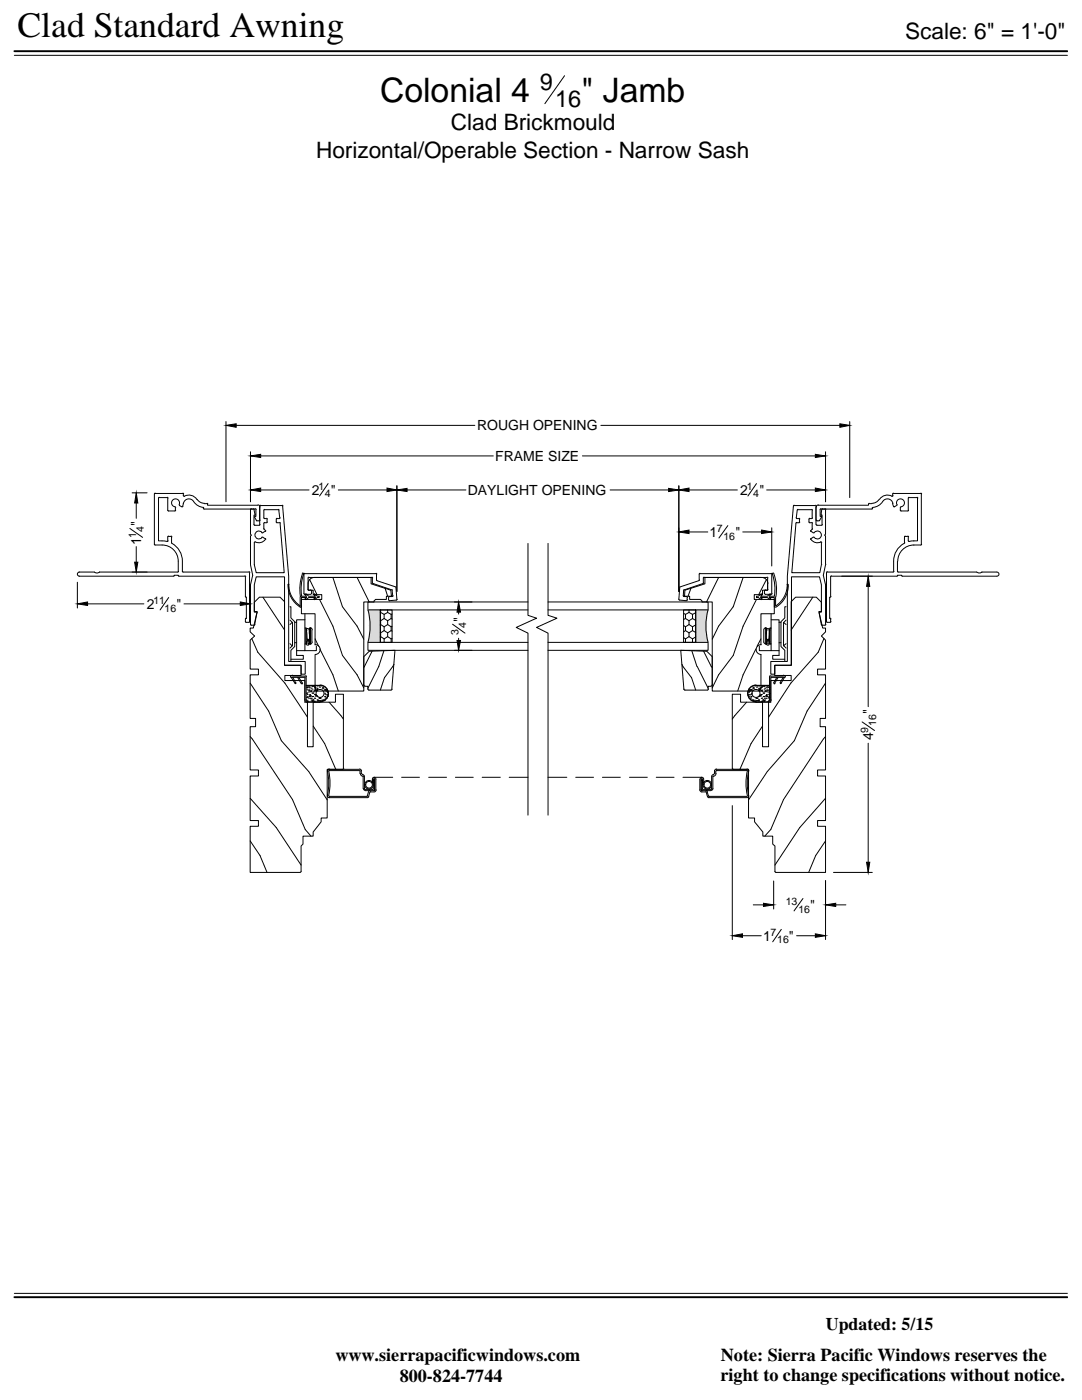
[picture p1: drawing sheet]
<svg xmlns="http://www.w3.org/2000/svg" width="216mm" height="279mm" viewBox="0 0 216 279" stroke-linecap="round" stroke-linejoin="round" font-family="sans-serif">
<!-- layer: DIM -->
<g fill="none" stroke="#000" stroke-width=".2">
<path d="M2.9 11h210.1M112.7 15.1l-4 5.6M26.4 98.4h2.9M45.1 84.1v16M47.1 84.9h47.6M50 90.2v9.9M52 91h46.4M52 97.8h9.7M65.5 96.5l-1.7 2.5M67.5 97.8h9.7M79.2 97v21M81.2 97.8h11.8"/>
<path d="M116.2 91h46.5M119.9 84.9h47.7M121.7 97.8h11.7M135.5 97v21M137.5 97.8h9.6M150.9 96.5l-1.7 2.5M153 97.8h9.7M164.7 90.2v9.9M169.6 84.1v15.2M15.4 116.2v5.1M25.9 105.5l2.6 1.7M26.4 114.2h2.9"/>
<path d="M27.2 100.4v3M27.2 109.1v3.1M33.7 119.2l-1.8 2.5M50 119.7v1.6M137.5 106.2h3.7M145.2 104.9l-1.7 2.5M148.2 106.2h3.8M154 105.3v7.7M168 115h6.1M173.2 117v24M17.5 120.5h11.2M36.7 120.5h11.2"/>
<path d="M90.3 124.6l2.5 1.8M90.7 120.1h3.5M90.7 129.8h3.5M91.5 122.2v.3M91.5 127.4v.4M172 144.1l2.5 1.7M173.2 148.3v23.8M146.1 160.8v26.7M154.4 175.8v5.6M160.2 179.3l-1.8 2.5M164.7 175.8v11.7M166.3 174.1h7.8"/>
<path d="M148.2 186.7h3.7M150.3 180.6h2M155.9 185.5l-1.7 2.5M158.9 186.7h3.8M166.8 180.6h2M2.9 258.1h210.1"/>
</g>
<g fill="#000" stroke="#000" stroke-width=".2">
<path d="M45.1 84.9l2-.3v.7zM50 91l2-.3v.6zM50 97.8l2-.4v.7zM77.2 97.4l2 .4-2 .3zM79.2 97.8l2-.3v.6zM133.4 97.5l2.1 .3-2.1 .3zM135.5 97.8l2-.4v.7zM162.7 90.7l2 .3-2 .3zM162.7 97.4l2 .4-2 .3zM167.6 84.6l2 .3-2 .4zM27.2 98.4l.3 2h-.6zM26.9 112.2h.6l-.3 2z"/>
<path d="M135.5 106.2l2-.4v.7zM152 105.8l2 .4-2 .3zM173.2 115l.4 2h-.7zM15.4 120.5l2.1-.4v.7zM47.9 120.1l2.1 .4-2.1 .3zM91.5 120.1l.4 2.1h-.7zM91.2 127.8h.7l-.4 2zM172.9 172.1h.7l-.4 2zM146.1 186.7l2.1-.3v.7zM152.3 180.3l2.1 .3-2.1 .3zM162.7 186.4l2 .3-2 .4zM164.7 180.6l2.1-.3v.6z"/>
</g>
<!-- layer: PRODUCTS -->
<g fill="none" stroke="#000" stroke-width=".2">
<path d="M30.8 98.6v10M30.9 98.5h5.6M31 98.4l-.2 .2M31.8 99.3h1.5M31.8 99.2l-.2 .2v8.5h.7M33.4 99.2l.1 .2M33.5 99.4v2.4M36.5 98.4l.1 .2M36.6 98.9l.2 .1M36.6 98.6v.3M36.8 99a1.87 1.87 0 0 1 2.5 .7M39.3 99.6l.8 .7 .7 .1"/>
<path d="M175.4 99.6l-.8 .7-.6 .1M178 99a1.87 1.87 0 0 0-2.5 .7M178.1 98.6v.3M178.2 98.9l-.2 .1M178.3 98.5h5.4M178.3 98.4l-.2 .2M181.4 99.3h1.6M181.4 99.2l-.2 .2v2.4M183 99.2l.1 .2M183.1 99.4v8.5l-1.7 .2-.2-.2M183.7 98.4l.2 .2M183.8 98.6v10"/>
<path d="M15.8 115h18.8M15.8 114.2h3M15.9 114.2a.41 .41 0 0 0-.5 .4 .41 .41 0 0 0 .5 .4M18.8 114.2a.79 .79 0 0 0 1.1 0M19.8 114.2h15.6M30.8 108.6l.2 .2M30.9 108.8h1.4M32.4 107.9l.9 .2M32.4 108.8a3.2 3.2 0 0 1 3.2 3.2v2M33.5 101.8l.1 .2h1.3M33.5 107.2v.7M33.5 107.9l-.2 .2"/>
<path d="M33.6 107.1h.5M33.6 107l-.1 .1M34.1 107l.2 .1M34.2 107.2v1.1a4.6 4.6 0 0 1 2.2 3.7v2M34.7 114.9h.9M34.8 114.8l-.2 .2M34.9 101.2l.2 .1M35 101.3v.5M35.1 101.8l-.2 .2M35.6 114.8l.1 .2h13.1M35.6 114l-.1 .2M35.8 100.9l.5 .2"/>
<path d="M35.8 100.9v-.1a.81 .81 0 0 0-.4-1.2 .81 .81 0 0 0-1.1 .5 .81 .81 0 0 0 .6 1M36.4 114l.2 .2M36.5 101.1h-.2M36.5 114.2h13.2M36.6 100.4l-.2 .6M36.6 100.4v.1M38.6 100.1a1.11 1.11 0 0 0-1.1-.5 1.11 1.11 0 0 0-.9 .8M38.6 100.1a2.57 2.57 0 0 0 2.1 1.2M40.6 101.3v.2M40.6 101.4l.1 .2M40.7 101.6h10.2M40.8 100.5h.5"/>
<path d="M41.3 100.4l.2 .2M41.4 100.6v.2h10M48.9 114.9l.1 .2M49 119l.1 .2M49 115.1v4M49.1 119.2v4.2M49.7 114.1l.2 .2M49.8 114.3v9.8M50 112.7l.4 2.1-.4 1.9v7.9M50 101.7v4.9l.2 .2-.2 .2v5.6M50.1 101.5l-.1 .2M50.6 101.5l.1 .2"/>
<path d="M50.7 104.7l.1 .1M50.7 101.7l.2 .9M50.7 102.8v1.9M50.8 103.2l.4 .7M50.8 104.8h.9M50.9 102.6l-.1 .2M51 101.5l.1 .2M51 103l-.2 .2M51.1 101.7v1.4h-.2M51.1 103.9h.2M51.3 103.9h.4M51.5 100.8h.2l.2 .4"/>
<path d="M51.8 101v3.7M51.9 103.8l-.2 .1M51.9 104.7l-.2 .1M52 100.9h4.3M52 100.8l-.2 .2M52.3 106.2a.79 .79 0 0 0-1.2 0 .79 .79 0 0 0 0 1.1 .79 .79 0 0 0 1.2 0M52.5 119.2l4.3 6.5M52.5 107.2l.4 .3M52.5 107.2l-.3 .1M52.6 101.8v1.5l.2 .2M52.6 104.5v1l.3 .4M52.8 103.5h.4"/>
<path d="M52.8 101.7h2.7M52.8 101.7l-.2 .1M52.8 104.3l-.2 .1M52.9 106l-.4 .3h-.3M52.9 107.7a1.71 1.71 0 0 1-2.1 .5l-.1 4.4M53 107.5v.2M53 105.9v.2M53.2 103.4l.1 .2M53.3 103.6v.6M53.3 104.2l-.1 .1h-.4M55.1 104.2l.2 .1h.5M55.3 103.4l-.2 .2v.6"/>
<path d="M55.5 101.7l.2 .1M55.6 101.8l.2 1.6M55.8 104.3l.1 .1M55.9 103.3l-.1 .2h-.5M55.9 104.5l.8 9.8h-5.6l-.4-1.6M56.3 100.8l.2 .2M56.4 101l1.2 14v17h3.3v2.5h-.8v-1.7h-3.3v-17.7h-5.7l-.4 1.6v5.5h.4M57.6 116.6a5.2 5.2 0 0 0 2.3 4.3v-1.8M57.7 116.6h-.2a4.9 4.9 0 0 0 2.5 4.6M60.1 119h1.1l-.4-.3 .2-.2 .6 .5h1.3l-.3-.3 .1-.2 .6 .5h.4v.2h-.4l-.6 .5-.1-.2 .3-.3h-1.3l-.6 .5-.2-.2 .4-.3h-1.1v2h-.2M60.3 114.4h.2l.1 .1M60.4 114.5l-.5 1.9-.1 1.4 .2 1.3"/>
<path d="M60.6 114.6l-.5 2.4 .1 2M60.6 114.6v3.9l.2 .1M60.8 118.6h1.1M60.8 114.5h14.2M60.8 114.4l-.2 .2M61.5 116.5a1.24 1.24 0 0 1 1.2-1.3h11.3v1.3l4 1.3 .1 1.2h-1v.6h-2.2l-.3 .3v.2h-2v17.8h-9.3M61.5 117.6l.1 .2M61.5 116.5v1.3h1v.9h1.7v.9h-4.1v2.9h2.8v6.2M61.5 115.4v2.3M61.6 115.2h12.6M61.6 117.8h.3M61.6 115.2l-.1 .1"/>
<path d="M61.8 115.7l1.5 3M62 117.7l.2 .2M62.2 118.4l-.2 .2M62.2 118v.4M63.8 119.6l2.6 5.4 1.9 5.8 3 3.9 1.3 2.6M66.4 115.2l1.9 5.9 3 3.9 1.3 2.6M71.3 115.2l2.4 4.9M74.2 115.2l.2 .1M74.3 116.3l.1 .1 3.8 1.3M74.3 115.4v.9M75 114.4l.2 .2M75.1 114.6l.1 1.3"/>
<path d="M75.2 115.9l3.8 1.3 .2 2.4M76.8 117.4l.6 1.6M77.5 119.3l.1 .4 .2 .2M77.7 119.1h.5M77.7 119.1l-.2 .2M78.2 117.7l.1 .1M78.2 117.8l.2 1.1M78.4 118.9l-.1 .2M79.3 119.6l-.2 .2-1.4 .1M105.4 108.5v14.3l1.7 .6-4.1 1.8 2.4 1.2v36.3M109.4 108.5v14.3l1.7 .6-4 1.8 2.3 1.2v36.3M135.5 119.6l.1 .2 1.3 .1 .3-.2"/>
<path d="M136.3 118.9l.1 .1 .5 .1M136.4 117.8l-.1 1.1M136.5 117.7l-.1 .1M137 119.1l.2 .2M137.1 119.3v.4M137.9 117.4l-.6 1.6M139.5 114.6v1.2M139.6 115.7l-.1 .2-3.9 1.3-.1 2.4M139.6 114.5h14.3M139.7 114.4l-.2 .2M140.3 115.4v.9M140.4 116.3l-.1 .1-3.8 1.3"/>
<path d="M140.5 115.2h12.5M140.5 115.2l-.2 .1M143.4 115.2l-2.4 4.9M148.3 115.2l-2 5.9-2.9 3.9-1.3 2.6M150.9 119.6l-2.6 5.4-2 5.8-2.9 3.9-1.3 2.6M152 115.2h-11.3v1.3l-4 1.3-.1 1.2h1v.6h2.2l.3 .3v.2h2v17.8h9.3M152 115.2a1.24 1.24 0 0 1 1.2 1.3M152.5 118.4l.3 .2h1.1M152.5 118v.4M152.7 117.8h.3M152.8 117.7l-.3 .2M152.9 115.7l-1.5 3"/>
<path d="M153.1 115.2l.1 .1M153.2 116.5v1.3h-1v.9h-1.7v.9h4v2.9h-2.7v6.2M153.2 115.4v2.3M153.2 117.6l-.1 .2M153.9 114.4l.2 .2M154 114.6v3.9M154.1 118.5l-.2 .1M154.1 114.6l.5 1.8-.1 2.6M154.4 114.5l.4 1.3 .1 1.3-.1 2M154.4 114.4h-.2l-.1 .1M154.5 119h-1l.3-.3-.1-.2-.6 .5h-1.3l.3-.3-.2-.2-.6 .5h-.4v.2h.4l.6 .5 .2-.2-.3-.3h1.3l.6 .5 .1-.2-.3-.3h1v2h.3M154.8 119.1v1.8"/>
<path d="M157.1 116.6l.1 .1M157.1 116.6a5.2 5.2 0 0 1-2.3 4.3M157.3 116.7a5.1 5.1 0 0 1-2.5 4.5M158.3 101l-1.2 14v17h-3.3v2.5h.8v-1.7h3.3v-17.7h5.6l.4 1.6v5.5h-.3M158.4 100.9h4.3M158.5 100.8l-.2 .2M158.8 104.5l-.8 9.8h5.6l.3-1.6M158.9 103.3l.1 .2h.4M158.9 104.3h.5M159 104.3l-.2 .1M159.1 101.8l-.2 1.6M159.2 101.7h2.7"/>
<path d="M159.2 101.7l-.1 .1M159.4 103.4l.2 .2M159.5 103.6v.6M159.6 104.2l-.2 .1M161.4 104.2l.2 .1h.3M161.6 103.5h.3M161.6 103.4l-.2 .2v.6M161.8 105.9v.2M161.8 106l.4 .3M161.8 107.5v.2M161.8 107.7a1.56 1.56 0 0 0 2 .5M162 101.7l.1 .1"/>
<path d="M162 104.3l.1 .1M162.1 101.8v1.6M162.1 104.5v1M162.1 103.3l-.1 .2M162.1 105.5l-.3 .4M162.2 119.2l-4.3 6.5M162.2 107.2l.3 .1M162.2 107.2l-.4 .3M162.5 106.3h-.3M162.5 106.2a.79 .79 0 0 1 1.2 0 .79 .79 0 0 1 0 1.1 .79 .79 0 0 1-1.2 0M162.7 100.8l.2 .2M162.8 101v3.7"/>
<path d="M162.9 103.8l.1 .1h.4M163.3 100.8h-.2l-.2 .4M163.6 103.9h-.2M163.6 101.7v1.4h.2M163.7 108.1l.3 .2M163.8 101.5l-.2 .2M163.8 103l.1 .2M163.9 103.2l-.4 .7M163.9 108.3v4.3M164 112.6h.1M164 102.8v1.9M164 101.7l-.2 1 .2 .1"/>
<path d="M164.1 104.7l-.2 .1h-.9l-.1-.1M164.1 101.5l-.1 .2M164.6 101.5l.2 .2M164.7 112.7l-.4 2.1 .4 1.9v7.9M164.7 101.7v4.9l-.2 .2 .2 .2v5.6M164.8 112.6h.1M165 114.2h13.2M165.1 114.1l-.2 .2v9.7l.2 .2h.5M165.6 119.2v4.2M165.7 115.1v4M165.8 119l-.2 .2M165.9 115h13.1"/>
<path d="M165.9 114.9l-.2 .2M173.4 100.5h.5M173.5 100.4l-.2 .4h-10M174.1 101.3v.2M174.1 101.4l-.1 .2h-10.2M178.1 100.4v.1M178.3 101.1h.2M178.3 101l-.1-.2a1.12 1.12 0 0 0-.7-1.2 1.12 1.12 0 0 0-1.4 .5 2.57 2.57 0 0 1-2 1.2M178.4 114l-.2 .2M178.9 100.9l-.5 .2M178.9 100.6a.79 .79 0 0 1 .5-1 .79 .79 0 0 1 1.1 .6 .79 .79 0 0 1-.7 .9M179 100.7l-.1 .2"/>
<path d="M179.1 114l.1 .2M179.1 114.9h.8M179.1 112v2M179.1 114.8l-.1 .2M179.2 114.2h15.7M179.6 101.8l.2 .2h1.3l.2-.2M179.8 101.2l-.2 .1v.5M179.9 114.8l.2 .2M180 115h18.9M180.4 108.4a4 4 0 0 0-2.1 3.6v2M180.5 107.2v1.1M180.5 108.3v.1"/>
<path d="M180.6 107.1h.5M180.6 107l-.1 .1M181.1 107l.2 .1M181.2 107.2v.7M183.9 108.6l-.2 .2a4.2 4.2 0 0 0-3.6 .9 3.2 3.2 0 0 0-1 2.3M194.9 114.2a.79 .79 0 0 0 1.1 0M195.9 114.2h3M198.9 114.2a.41 .41 0 0 1 .4 .4 .41 .41 0 0 1-.4 .4M49 123.6v.4l.1 .2M49.1 123.4l-.1 .1M49.9 124l-.2 .2h-.6M49.9 136.3l3.7 5.6 2.5 5.9 5.5 6.2 3.7 5.6"/>
<path d="M50 124.6l.1 .2M50.1 124.8h.6M50.2 127.4l1.2 2.8 5.4 6.1 4.5 6.8M50.9 124.6l-.2 .2M51.2 122.1l.1 .2M51.3 122.4l-.5 2.3M57.9 121.1h.1v2.2l.8 .8v4.9l-.8 .8v2.1M57.9 123.8l.5 .5v4.5l-.5 .5M57.9 128.5l.4 .4M58.3 124.2l-.4 .4M58.4 135.2l.6 1.1M58.8 128.3h.4"/>
<path d="M58.8 124.2h.4M58.9 136.3l.1 .1M59 136.4l-.1 .1M59 136.2v.2M59.2 129.9h1.6M59.4 135.2l.7 1.2M59.6 135.2l.7 1.1M60.2 136.4h.1M60.2 136.5h.1M60.3 136.2v.2M60.7 135.2h-2.6l.8 1.2M60.7 135.1l.2 .2"/>
<path d="M60.8 135.3v4.4l.1 .2 .4 .2M60.8 123.7h-1.6v7.1h1.3v.8h-2.5M60.8 125.3h.2v3.2h-.2M60.8 122.5v7.4M61 134.9h-2.6v-.2l-.4 .2 .1 .3M61 134.9l.2 .1M61.1 125.3l.1 .1M61.1 139.6l.1 .2 .3 .2M61.1 136.8h2.7M61.1 125.5v3M61.1 135.1v4.5M61.2 125.7v.2"/>
<path d="M61.2 139.2h.1M61.2 137.2h.1M61.2 138.4h.1M61.2 128v.5M61.2 125.7v.1M61.2 128.4l-.1 .1M61.2 138.3h.1M61.2 137.5h.1M61.2 128.4l.2-.1 .2 .1v.3h-.4zM61.3 139.8h.1M61.3 139.1h.1M61.3 136.9h.1"/>
<path d="M61.3 138.6h.1M61.3 137.2h.1M61.3 127.6v.3h.2v-.3M61.4 127.9l-.2 .2M61.4 137.7h.1M61.5 137.1h.1M61.5 139.3h.1M61.5 138.1h.1M61.6 127.9l.2 .2M61.6 137.9h.1M61.7 137.1h.1M61.7 138.9h.1"/>
<path d="M61.7 137.5h.1M61.7 128v.5M61.7 137.9h.1M61.7 137.2h.1M61.7 138.7h.1M61.7 139h.1M61.7 125.7l.1 1.8-.3 .1h-.2l-.1-1.9 .2-.3 .3 .3M61.7 125.5v1M61.7 127.6v.9M61.8 139.4h.1M61.8 138.6h.1M61.8 125.7v.1"/>
<path d="M61.9 139.1h.1M61.9 138h.1M61.9 125.3h.1M61.9 128.5h.1M61.9 125.3v3.2zM61.9 125.3l-.1 .1M61.9 125.3h.2l.2 .4M61.9 138.8h.1M62 138h.1M62 139.7h.1M62 137.3h.1M62 137.9h.1"/>
<path d="M62.1 139.4h.1M62.1 137.9h.1M62.2 139.1h.1M62.2 138.3h.1M62.2 137.5h.1M62.2 137h.1M62.2 139.8h.1M62.2 125.7v2.4M62.3 139.8h.1M62.3 139h.1M62.3 128.1a.38 .38 0 0 1-.5 .4v-.1M62.4 138.4h.1"/>
<path d="M62.4 139h.1M62.4 139.6h.1M62.4 136.8h.1M62.5 136.9h.1M62.5 139.8h.1M62.5 138.3h.1M62.6 138h.1M62.6 137h.1M62.6 137.7h.1M62.7 139.3h.1M62.7 138.6h.1M62.7 137.9h.1"/>
<path d="M62.7 137.2h.1M62.7 139.9h.1M62.7 137h.1M62.8 139.4h.1M62.8 137.9h.1M62.8 138.6h.1M62.9 137.9h.1M62.9 138.7h.1M62.9 137.2h.1M62.9 127.5l.7 1.5M62.9 137.2l.3 .7M62.9 130.7v6.8"/>
<path d="M62.9 137.4v.2l.4 .3M62.9 128.6a.98 .98 0 0 1 1 1 .98 .98 0 0 1-1 1M62.9 138.9h.1M63.1 137.9h.1M63.1 138.8h.1M63.1 129v.9h-2.3M63.2 137.5h.1M63.3 137.5h.1M63.3 136.9h.1M63.3 139.7h.1M63.3 137.3h.1M63.3 139h.1"/>
<path d="M63.3 137.6h.1M63.3 139.9h.1M63.4 139.8h.1M63.6 139.8h.1M63.6 136.8h.1M63.6 139.3h.1M63.7 136.9h.1M63.7 139.4h.1M63.8 137.2h.1M63.8 139.4h.1M63.8 139.8h.1M63.8 129.5l2.6 5.2 1.1 3.2"/>
<path d="M63.9 136.7a1.68 1.68 0 0 1 1.6 1.7 1.68 1.68 0 0 1-1.6 1.7M63.9 136.8a1.62 1.62 0 0 1 1.6 1.6 1.62 1.62 0 0 1-1.6 1.6M63.9 139.3h.1M64 136.9h.1M64.1 139.8h.1M64.3 137.5h.1M64.3 139.8h.1M64.3 137.2h.1M64.4 137.3h.1M64.5 139.7h.1M64.5 137.3h.1M64.7 139.7h.1"/>
<path d="M64.7 137.7h.1M64.7 139.8h.1M64.8 138.4h.1M64.8 139h.1M64.8 137.6h.1M64.8 139.3h.1M64.8 138.5h.1M64.8 137.9h.1M64.8 139.1h.1M65 137.7h.1M65 138.7h.1M65.1 139.3h.1"/>
<path d="M65.2 137.7h.1M65.2 137.9h.1M65.2 138h.1M65.3 138.2h.1M65.3 139h.1M65.3 138.6h.1M65.3 138.7h.1M72.6 136.7l.2 .2M72.6 136.7v-5.6l1.1-1.1 5.1-.2-.6 7.8M72.8 137h.6v.5M73.4 121.7h2.5v6.5h-2.5M73.4 137.5l.2 .2"/>
<path d="M73.4 121.7a12.4 12.4 0 0 1 0 6.5M73.6 137.7h4.4M74.2 130l-1.6 3.2M75.9 121.7h2.3v6.5h-2.3zM75.9 123.8l.1 .1M75.9 126.2l.1 .1M76 121.7v.5M76 123.9v.7M76 126.3v.8M76 122.2l-.1 .1M76 124.6l-.1 .1M76 127.1h-.1"/>
<path d="M76 122.2l.7 .4M76 124.6l.7 .5M76 127.1l.7 .4M76.6 129.9l-1 3.1-2.2 4.3M76.7 122.6v.8M76.7 125.1v.7M76.7 127.5v.7M76.7 123.4l-.7 .5M76.7 125.8l-.7 .5M76.7 123.4l.7 .5M76.7 125.8l.7 .5M77.4 121.7v.5"/>
<path d="M77.4 123.9v.7M77.4 126.3v.8M77.4 122.2l-.7 .4M77.4 124.6l-.7 .5M77.4 127.1l-.7 .4M77.4 122.2l.6 .4M77.4 124.6l.6 .5M77.4 127.1l.6 .4M78 122.6v.8M78 125.1v.7M78 127.5v.7M78 123.4l-.6 .5"/>
<path d="M78 125.8l-.6 .5M78 123.4l.2 .2M78 125.8l.2 .2M78.2 137.5l-.2 .2M78.2 122.5l-.2 .1M78.2 125l-.2 .1M78.2 127.4l-.2 .1M78.6 132.6l-1.9 2.6-.8 2.5M105.4 120.1h-32v1.6h32M105.4 128.2h-32v1.6h32M109.4 120.1h31.9v1.6h-31.9M109.4 128.2h31.9v1.6h-31.9"/>
<path d="M136.1 132.6l.2 .4 1.7 2.2 .8 2.5M136.4 121.7h2.4v6.5h-2.4zM136.4 122.4l.4 .2M136.4 124.8l.4 .3M136.4 127.2l.4 .3M136.8 122.6v.8M136.8 125.1v.7M136.8 127.5v.7M136.8 123.4l-.4 .2M136.8 125.8l-.4 .3M136.8 123.4l.7 .5M136.8 125.8l.7 .5"/>
<path d="M137.5 121.7v.5M137.5 123.9v.7M137.5 126.3v.8M137.5 122.2l-.7 .4M137.5 124.6l-.7 .5M137.5 127.1l-.7 .4M137.5 122.2l.7 .4M137.5 124.6l.7 .5M137.5 127.1l.7 .4M138.1 129.9l1 3.1M138.2 122.6v.8M138.2 125.1v.7"/>
<path d="M138.2 127.5v.7M138.2 123.4l-.7 .5M138.2 125.8l-.7 .5M138.2 123.4l.6 .4M138.2 125.8l.6 .4M138.8 122.3l-.6 .3M138.8 124.7l-.6 .4M138.8 127.1l-.6 .4M139.1 133l2.2 4.3M140.4 130l1.7 3.2M141.3 121.7a12.4 12.4 0 0 0 0 6.5M141.3 121.7h-2.5v6.5h2.5"/>
<path d="M141.4 137.5l-.3 .2h-4.4l-.2-.2M141.9 137h-.6v.5M142.1 136.7l-.2 .2M142.1 136.7v-5.6l-1.1-1.1-5.2-.2 .7 7.8M149.3 138.7h.1M149.4 139h.1M149.4 138.2h.1M149.4 138.6h.1M149.4 138h.1M149.5 137.7h.1M149.5 137.9h.1M149.6 139.3h.1"/>
<path d="M149.6 137.7h.1M149.7 138.7h.1M149.7 137.7h.1M149.8 139.3h.1M149.8 138.5h.1M149.8 139.1h.1M149.9 137.9h.1M149.9 139h.1M149.9 137.6h.1M149.9 138.4h.1M150 139.7h.1M150 137.7h.1"/>
<path d="M150.1 139.8h.1M150.2 139.7h.1M150.2 137.3h.1M150.3 139.8h.1M150.3 137.2h.1M150.4 137.5h.1M150.6 139.8h.1M150.6 136.9h.1M150.8 139.3h.1M150.8 136.8h2.8M150.8 129.5l-2.5 5.2-1.1 3.2M150.9 136.7a1.68 1.68 0 0 0-1.7 1.7 1.68 1.68 0 0 0 1.7 1.7"/>
<path d="M150.9 136.8a1.62 1.62 0 0 0-1.7 1.6 1.62 1.62 0 0 0 1.7 1.6M150.9 139.4h.1M150.9 139.8h.1M150.9 137.2h.1M151 136.9h.1M151 139.4h.1M151.1 139.8h.1M151.1 136.8h.1M151.1 139.3h.1M151.3 139.8h.1M151.3 139.7h.1M151.4 137.5h.1"/>
<path d="M151.4 139.9h.1M151.4 136.9h.1M151.4 139.7h.1M151.4 137.3h.1M151.4 139h.1M151.4 137.6h.1M151.5 137.5h.1M151.5 129v.9h2.4M151.6 137.9h.1M151.6 138.8h.1M151.7 138.9h.1M151.7 138.7h.1"/>
<path d="M151.8 137.9h.1M151.8 138.7h.1M151.8 137.4l-.2 .4-.2 .1M151.8 138.6h.1M151.8 137.2h.1M151.8 127.5l-.7 1.5M151.8 137.2l-.3 .7M151.8 130.7v6.8M151.9 128.6a.98 .98 0 0 0-1 1 .98 .98 0 0 0 1 1M151.9 139.4h.1M151.9 138.6h.1M151.9 137.9h.1"/>
<path d="M151.9 139.9h.1M152 137.2h.1M152 137h.1M152 139.3h.1M152 137.7h.1M152.1 138h.1M152.2 137h.1M152.2 139.8h.1M152.2 136.9h.1M152.2 139.6h.1M152.2 138.3h.1M152.2 136.8h.1"/>
<path d="M152.3 139h.1M152.3 139.8h.1M152.3 138.4h.1M152.4 128.1l.2 .4h.2M152.4 139h.1M152.4 138.3h.1M152.5 137.5h.1M152.5 139.1h.1M152.5 137h.1M152.5 139.8h.1M152.5 139.4h.1M152.6 138h.1"/>
<path d="M152.6 139.7h.1M152.6 137.3h.1M152.6 137.9h.1M152.7 137.9h.1M152.8 139.1h.1M152.8 138.8h.1M152.8 125.3l.1 3.2zM152.8 125.3h-.2l-.2 .4v2.4M152.9 139.4h.1M152.9 138h.1M152.9 125.3l.1 .1M152.9 138.6h.1"/>
<path d="M152.9 137.9h.1M152.9 137.2h.1M152.9 138.7h.1M152.9 125.5v1M152.9 127.6v.9M153 137.1h.1M153 139h.1M153 137.5h.1M153 125.7l-.1 1.8 .3 .1h.2l.1-1.3a.74 .74 0 0 0-.3-.9l-.2 .1v.3M153 128v.5M153 128.4l-.1 .1M153 138.9h.1"/>
<path d="M153 128.4l.2-.1 .2 .1v.3h-.4zM153.1 137.9h.1M153.2 138.1h.1M153.2 137.1h.1M153.2 127.9l-.2 .2M153.2 139.3h.1M153.2 137.7h.1M153.3 139.1h.1M153.4 139.8h.1M153.4 138.6h.1M153.4 137.2h.1M153.4 127.6v.3h-.2v-.3"/>
<path d="M153.4 127.9l.2 .2M153.4 139.1h.1M153.4 138.3h.1M153.4 136.9h.1M153.5 137.5h.1M153.5 139.2h.1M153.5 137.2h.1M153.5 128v.5M153.5 125.7v.1M153.6 138.4h.1M153.6 125.5v3M153.6 139.6l-.2 .4h-.2"/>
<path d="M153.6 128.4l.1 .1M153.6 125.7l-.1 .2M153.7 134.9h2.6v-.2l.4 .4M153.7 125.3v3.2M153.7 125.3h.2M153.7 128.5h.2M153.7 125.3l-.1 .1M153.7 134.9l-.1 .1v4.6M153.9 123.7h1.6v7.1h-1.3v.8h2.4M153.9 129.9h1.6M153.9 122.5v7.4M153.9 139.7l-.1 .2-.3 .2"/>
<path d="M153.9 135.2h2.6l-.7 1.2M154 135.1l-.2 .2v4.4M154.4 136.5h.1M154.5 136.2v.2M154.6 136.4h-.1M155 135.2l-.6 1.1M155.3 135.2l-.7 1.2M155.5 128.3h.3M155.5 124.2h.3M155.7 136.4v.1M155.7 136.2l.2 .1M156.3 135.2l-.7 1.1"/>
<path d="M156.3 124.2l.6 .4M156.7 135l-.1 .2M156.9 121.1h-.3v2.2l-.8 .8v4.9l.8 .8v2.1M156.9 123.8l-.6 .5v4.5l.6 .5M156.9 128.5l-.6 .4M163.5 122.4l.4 2.3M163.6 122.1l-.1 .2M163.9 124.6l.2 .2M164.4 127.4l-1.1 2.8-5.5 6.1-4.4 6.8M164.7 136.3l-3.7 5.6-2.5 5.9-5.4 6.2-3.7 5.6M164.8 124.6l-.2 .2h-.6M165.6 123.4l.2 .1"/>
<path d="M165.7 123.6v.5M165.8 124l-.2 .2M49.9 147l8.5 12.6 2.5 5.9 1.1 1.4M49.9 159.3l5.2 5.9 5 7.4M61.2 140.1h2.6M61.5 140.1h2.3M62.2 140h.1M62.5 144.9l2.3 3.5 2.2 5.1M62.6 140h.1M65.4 158.8v.3l.3 .1M65.6 153.9l.3 2-.3 2.8M65.6 158.8l.1 .1h7.5l.1-.1"/>
<path d="M65.7 140.1l2.8 3.4M65.7 153.5h6M65.7 159.2h7.6M65.7 153.5l-.3 .2a12.4 12.4 0 0 1-.1 5M65.7 153.8h6M65.8 153.7l-.2 .2M68.5 153.3v-14.8h-1.6v1.6h-4.4v8.9h-1.2v-8.9h-.5v-4.3h-4v-1h3.3v-2h-3.3v-12.7l-.9-.9h-4.1l-1.1 1v1.8h.6l-.7 3.3h-.7v.8l.9 .8-.9 .9v5.7h1.7v1.2h-1.7v8.7h1.1v1.6h-1.1v8.7h1.7v1.2h-1.7v8.9h1.7v1.1h-1.7v9.2h9.9M68.6 153.3l-.2 .2h-3.1v9.8h-1.2v.7l-1.6 2v.9h-2v1.6l-.4 .3v5.1l-.2 .2M71.7 153.5h.2l.2 .4M71.7 153.7l.2 .2M71.8 153.9v.5M71.9 154.3l.1 .3 .4 .3"/>
<path d="M72.1 153.9v.5M72.1 154.3l.3 .3M72.4 154.6l.3 .3v2.6h1.8v-1.9h.2v2.1v-2.2v-.1l-.1 .1M72.4 154.9l.1 .1M72.5 155v2.4M72.5 157.4l.1 .2 .3 .1M73.5 158l-.2 .9M73.6 159l-.3 .2M73.8 157.7l-.2 .2M74 158l-.5 1M74.5 155.5v.8h-.2v-.8a.35 .35 0 0 1 .4-.4 .35 .35 0 0 1 .3 .4v2.2M74.6 155.1h3.8"/>
<path d="M74.7 157.7l.1-.1-.2 .2h-1.8M75.1 157.6l-.2 .4h-1M80.1 155.1h3.6M85.5 155.1h3.6M90.9 155.1h3.5M96.2 155.1h3.6M101.6 155.1h3.8M109.4 155.1h3.7M114.9 155.1h3.5M120.2 155.1h3.6M125.6 155.1h3.6M130.9 155.1h3.6"/>
<path d="M136.3 155.1h3.7M139.6 157.6l.1 .2 .4 .2M139.6 155.5v2.2M139.9 157.6l.2 .2M140 155.5l.1-.1 .1 .9h.2v-.8a.35 .35 0 0 0-.3-.4 .35 .35 0 0 0-.4 .4M140 157.6l.1 .1M140 157.8h1.9M140 158h.8M140.8 158l.2 .1M140.9 157.7l.3 .2M140.9 158.1l.3 .9 .3 .2M141.1 158l.3 .9"/>
<path d="M141.4 158.8l.1 .1M141.4 159.2h7.6M141.5 158.9h7.5M142 155.1v2.4h-1.8v-1.9h-.3v2.1v-2.2M142.3 154.6l-.2 .1-.1 .3M142.3 154.9l-.1 2.5-.3 .3M142.6 154.3l-.3 .3M142.8 153.9v.5M142.9 154.3l-.1 .3-.5 .3M142.9 153.8h6.1M142.9 153.5h6.1M143 153.5l-.4 .2v.7"/>
<path d="M143 153.7l-.1 .2M146.1 153.3v-14.8h1.7v1.6h4.4v8.9h1.2v-8.9h.4v-4.3h4.1v-1h-3.3v-2h3.3v-12.7l.9-.9h4.1l1 1v1.8h-.5l.8 3.3h.5v.8l-.8 .8 .8 .9v5.7h-1.6v1.2h1.6v8.7h-1.1v1.6h1.1v8.7h-1.6v1.2h1.6v8.9h-1.6v1.1h1.6v9.2l-10-.1-.1-5.2-.4-.3v-1.6h-2v-.9l-1.6-2v-.7h-1.2v-9.8h-3.1M146.1 153.3l.2 .2M149 140.1l-2.9 3.4M149 153.7l.2 .2M149 153.5l.3 .1 .1 .3M149.1 153.9l-.2 2.7 .2 2.1M149.2 158.8l-.2 .1M149.4 153.9l-.3 2.7 .3 2.1M149.4 158.8l-.1 .3-.3 .1M150.8 140.1h2.6M150.8 140.1h2.4"/>
<path d="M152.1 140h.1M152.2 144.9l-2.3 3.5-2.3 5.1M152.4 140h.1M164.7 147l-8.4 12.6-2.5 5.9-1.2 1.4M164.7 159.3l-5.1 5.9-5 7.4M49.9 167.8l2 2.9 1.4 3.4M164.7 167.8l-1.9 2.9-1.4 3.4"/>
<circle cx="63.9" cy="138.4" r=".79"/>
<circle cx="150.9" cy="138.4" r=".79"/>
<circle cx="73.6" cy="156.6" r=".67"/>
<circle cx="73.6" cy="156.6" r=".86"/>
<circle cx="141.1" cy="156.6" r=".67"/>
<circle cx="141.1" cy="156.6" r=".86"/>
</g>
<g fill="#dbdbdb" stroke="#dbdbdb" stroke-width=".2">
<path d="M73.4 121.7h2.5z"/>
<path d="M73.7 126.6h2.2v1.6z"/>
<path d="M138.8 121.7h2.5z"/>
<path d="M138.8 126.6h2.2l.3 1.6z"/>
<path d="M73.4 121.7l.3 1.6h2.2zM73.4 121.7h2.5v1.6z"/>
<path d="M73.7 123.3l.1 1.7h2.1zM73.7 123.3h2.2v1.7z"/>
<path d="M73.8 125l-.1 1.6h2.2zM73.8 125h2.1v1.6z"/>
<path d="M73.4 128.2h2.5zM73.7 126.6l2.2 1.6h-2.5z"/>
<path d="M138.8 121.7v1.6h2.2zM138.8 121.7h2.5l-.3 1.6z"/>
<path d="M138.8 123.3v1.7h2.1zM138.8 123.3h2.2l-.1 1.7z"/>
<path d="M138.8 125v1.6h2.2zM138.8 125h2.1l.1 1.6z"/>
<path d="M138.8 128.2h2.5zM138.8 126.6l2.5 1.6h-2.5z"/>
</g>
<!-- layer: DIM -->
<path d="M2.9 10.2h210.1M2.9 258.9h210.1" fill="none" stroke="#000" stroke-width=".38"/>
<text font-size="7.1" x="3.5" y="7.4">Clad Standard Awning</text>
<g font-size="6.7">
<text x="75.8" y="20.3">Colonial 4</text>
<text x="116" y="20.3">&quot; Jamb</text>
</g>
<g font-size="4.7">
<text x="107.7" y="17.9">9</text>
<text x="110.8" y="21.3">16</text>
</g>
<g font-size="4.5">
<text x="180.6" y="7.8">Scale: 6&quot; = 1'-0&quot;</text>
<text x="90" y="25.9">Clad Brickmould</text>
<text x="63.1" y="31.6">Horizontal/Operable Section - Narrow Sash</text>
</g>
<g font-size="3.6">
<text x="164.8" y="265.4">Updated: 5/15</text>
<text x="66.9" y="271.6">www.sierrapacificwindows.com</text>
<text x="79.8" y="275.7">800-824-7744</text>
<text x="143.8" y="275.6">right to change specifications without notice.</text>
<text x="143.8" y="271.5">Note: Sierra Pacific Windows reserves the</text>
</g>
<g font-size="2.8">
<text x="95.2" y="85.9">ROUGH OPENING</text>
<text x="98.8" y="92">FRAME SIZE</text>
<text x="62.2" y="98.7">2</text>
<text x="66" y="98.7">&quot;</text>
<text x="93.4" y="98.8">DAYLIGHT OPENING</text>
<text x="147.7" y="98.7">2</text>
<text x="151.5" y="98.7">&quot;</text>
<text x="28.2" y="105" transform="rotate(-90 28.2 105)">&quot;</text>
<text x="141.5" y="107.2">1</text>
<text x="146.8" y="107.2">&quot;</text>
<text x="28.2" y="108.8" transform="rotate(-90 28.2 108.8)">1</text>
<text x="29.3" y="121.5">2</text>
<text x="35.2" y="121.5">&quot;</text>
<text x="92.5" y="124.1" transform="rotate(-90 92.5 124.1)">&quot;</text>
<text x="174.3" y="142.6" transform="rotate(-90 174.3 142.6)">&quot;</text>
<text x="174.3" y="147.8" transform="rotate(-90 174.3 147.8)">4</text>
<text x="161.7" y="181.6">&quot;</text>
<text x="152.3" y="187.7">1</text>
<text x="157.4" y="187.7">&quot;</text>
</g>
<g font-size="2.1">
<text x="63.6" y="97.8">1</text>
<text x="64.8" y="99.2">4</text>
<text x="149" y="97.8">1</text>
<text x="150.3" y="99.2">4</text>
<text x="27.2" y="107.4" transform="rotate(-90 27.2 107.4)">1</text>
<text x="28.7" y="106.2" transform="rotate(-90 28.7 106.2)">4</text>
<text x="143" y="106.2">7</text>
<text x="144.3" y="107.7">16</text>
<text x="30.6" y="120.5">11</text>
<text x="32.8" y="122">16</text>
<text x="93" y="125.3" transform="rotate(-90 93 125.3)">4</text>
<text x="91.5" y="126.8" transform="rotate(-90 91.5 126.8)">3</text>
<text x="173.2" y="146.2" transform="rotate(-90 173.2 146.2)">9</text>
<text x="174.8" y="144.9" transform="rotate(-90 174.8 144.9)">16</text>
<text x="156.8" y="180.6">13</text>
<text x="159.3" y="182.1">16</text>
<text x="153.7" y="186.7">7</text>
<text x="155.1" y="188.3">16</text>
</g>
</svg>
